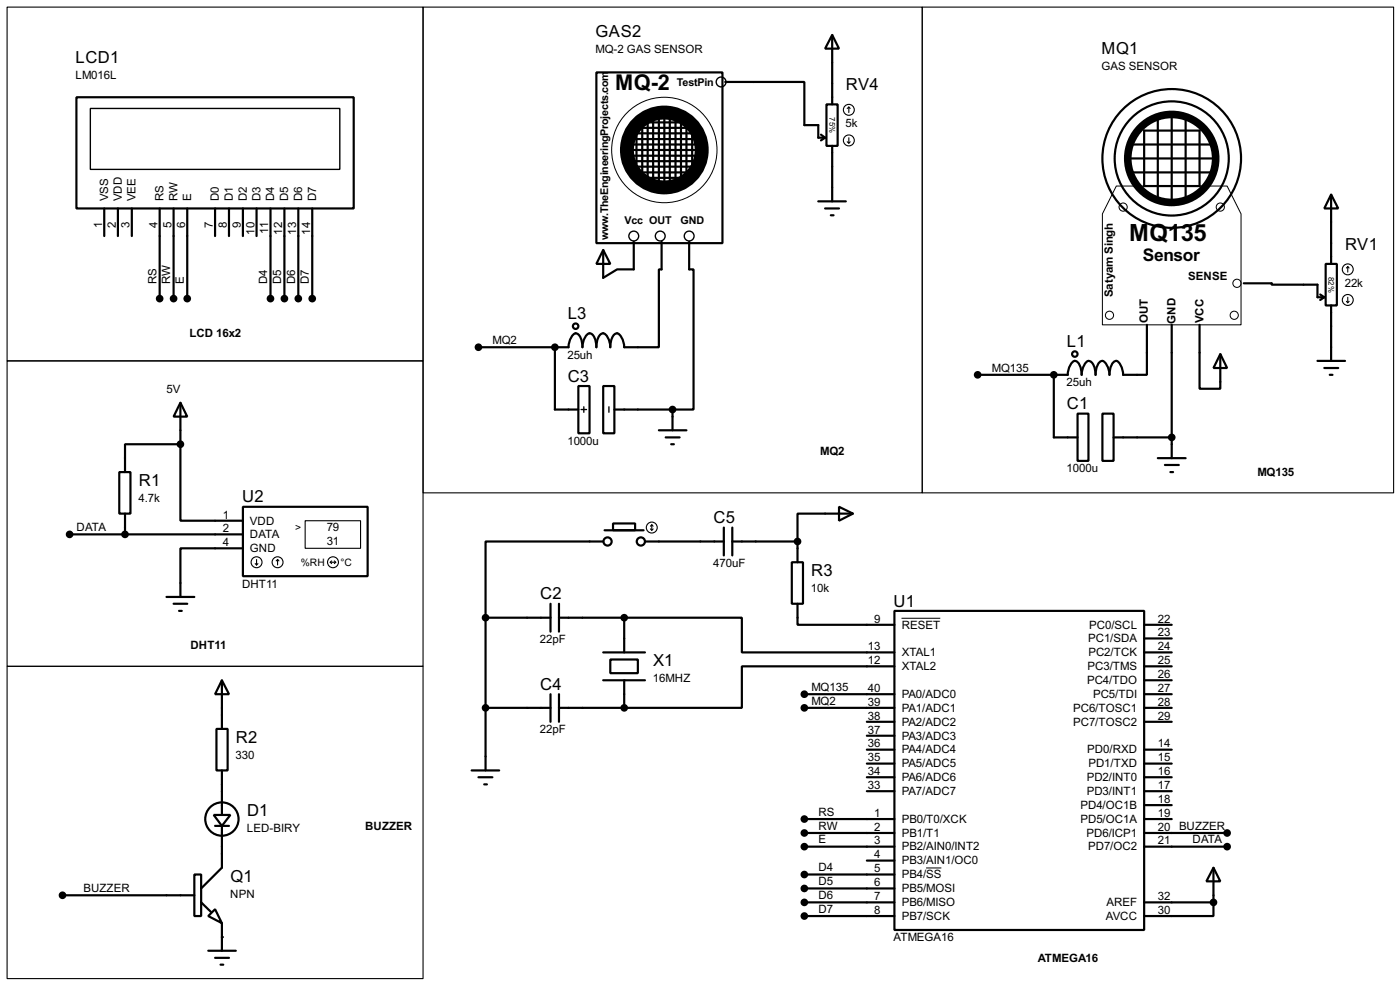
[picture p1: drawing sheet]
<svg xmlns="http://www.w3.org/2000/svg" width="256mm" height="180mm" viewBox="0 0 256 180" stroke-linecap="round" stroke-linejoin="round" font-family="sans-serif">
<g fill="none" stroke="#000" stroke-width=".4">
<path d="M14 17.8h50.8v20.4h-50.8zM109.3 13.3h23.1v31.2h-23.1zM132.9 15h14.5v7.9h2.5v2.3h1.3M151.4 19.1h2.1v7.6h-2.1zM152.5 6.4l1.2 2.5h-2.5zM152.5 6.4v12.7M19.1 38.2v5M21.6 38.2v5M24.2 38.2v5M29.3 38.2v16.5M31.8 38.2v16.5M34.3 38.2v16.5"/>
<path d="M39.4 38.2v5M42 38.2v5M44.5 38.2v5M47 38.2v5M49.6 38.2v16.5M52.1 38.2v16.5M54.7 38.2v16.5M57.2 38.2v16.5M115.1 25.5h12.2M115.6 26.5h12.5M115.6 27.5h12.7M115.6 28.5h12.5"/>
<path d="M115.9 24.4h11.4M115.9 23.4h10.4M115.9 29.5h11.7M116.4 30.5h11.4M116.6 24.2v5.8M116.9 31.6h9.6M117.4 22.4h8.1M117.7 22.7v9.4M117.7 32.6h7.6M118.7 22.2v10.6M119.7 21.4v11.9M120.7 21.4v12.2"/>
<path d="M121.7 21.4v12.2M122.7 21.4v12.2M123.8 21.6v11.7M124.8 22.2v10.6M125.8 23.4v8.7M126.8 23.9v7.1M149.9 36.9h5.1M150.4 24.7l.8 .5M151.2 38.2h2.5M151.2 25.2l-.8 .5M152.2 39.4h.5M152.5 26.7v10.2"/>
<path d="M207.1 26.5h15.2M207.1 29h15.2M207.1 31.6h15.2M209.6 23.9h10.2v10.2h-10.2zM212.1 21.4v15.2M214.7 21.4v15.2M217.2 21.4v15.2M243.9 35.6l1.3 2.6h-2.6zM243.9 35.6v12.7M110.5 45.8l1.3 2.5h-2.5zM116.1 44.3v5h-3l-2.6 1.6v-5.1M121.2 44.3v5h-.5v14.3h-6.3a2.7 2.7 0 0 0-1.3-2.6 1.47 1.47 0 0 0-1.1 1.3l-.2 1.3a2.61 2.61 0 0 0-1.3-2.6 1.47 1.47 0 0 0-1.1 1.3l-.1 1.3a3.2 3.2 0 0 0-.9-2.5 .9 .9 0 0 0-1.3 .7l-.3 1.1-.1 .7a3.2 3.2 0 0 0-.9-2.5 .89 .89 0 0 0-1.2 .7l-.4 1.1v.7h-16.5"/>
<path d="M126.3 44.3v5h.8v25.7h-3.9M210.1 59.5v9.1h-4.3a2.75 2.75 0 0 0-1.3-2.5 1.5 1.5 0 0 0-1.1 1.3l-.1 1.2a2.76 2.76 0 0 0-1.3-2.5 1.5 1.5 0 0 0-1.1 1.3l-.2 1.2a3.2 3.2 0 0 0-.9-2.4l-.4-.1a2.75 2.75 0 0 0-1.2 2.5 3.3 3.3 0 0 0-.9-2.4 .9 .9 0 0 0-1.3 .7l-.3 1.1-.1 .6h-16.5M214.7 59.5v24.4M219.8 59.5v11.7h3.8v-6.4M227.9 51.9h5.1v.2h8.4v2.3h1.2M241.9 53.9l.7 .5M242.6 54.4l-.7 .5M242.9 48.3h2v7.6h-2zM243.9 55.9v10.2M33.1 73.7l1.2 2.6h-2.5zM33.1 73.7v7.6M101.7 63.6v11.4h4.3"/>
<path d="M106 70.7h2v8.6h-2zM110.5 70.7h2.1v8.6h-2.1zM112.6 75h10.6M120.7 78.8h5.1M123.2 75v3.8M193.1 68.6v11.5h4.3M197.4 75.7h2v8.7h-2zM202 75.7h2v8.7h-2zM223.6 64.8l1.2 2.6h-2.5zM241.4 66.1h5M242.6 67.4h2.6M243.6 68.6h.5"/>
<path d="M12.8 97.8h31.7M21.9 86.4h2v7.6h-2zM22.9 94v3.8M33.1 81.3v14h11.4M33.1 81.3h-10.2v5.1M44.5 92.8h22.9v12.7h-22.9zM110.5 99.1h-21.5v14M110.8 97.1h7.1M112.3 95.8h4.1v1.3h-4.1zM118.2 99.1h14.4M122 80.1h2.5M123 81.3h.5"/>
<path d="M132.6 96.6v5.1M134.2 99.1h11.9M134.2 96.6v5.1M146.1 99.1v3.8M153.7 92.8l2.6 1.2-2.6 1.3zM156.3 94h-10.2v5.1M204 80.1h10.7M212.1 83.9h5.1M213.4 85.1h2.6M214.4 86.4h.5M30.5 109.3h5.1M31.8 110.5h2.5"/>
<path d="M32.8 111.8h.5M44.5 100.4h-11.4v8.9M89 113.1v27.9M89 113.1h11.9M100.9 110.5v5.1M102.4 113.1h12M102.4 110.5v5.1M110.5 119.4h7.7M114.4 113.1h21.5v6.3h28M114.4 113.1v6.3M145.1 102.9h2v7.6h-2zM146.1 110.5v3.9h17.8"/>
<path d="M163.9 111.8h45.7v58.4h-45.7zM209.6 114.4h5.1M209.6 119.4h5.1M209.6 116.9h5.1M39.7 133.4h2v7.6h-2zM40.7 124.5l1.3 2.6h-2.6zM40.7 124.5v8.9M89 129.6h11.9M100.9 127.1v5M102.4 129.6h12M102.4 127.1v5M110.5 124.5h7.7"/>
<path d="M111.8 120.7h5.1v2.5h-5.1zM114.4 124.5v5.1M147.4 127.1h16.5M147.4 129.6h16.5M158.8 137.2h5.1M158.8 139.8h5.1M158.8 132.1h5.1M158.8 134.7h5.1M163.9 122h-28v7.6h-21.5M209.6 127.1h5.1M209.6 129.6h5.1M209.6 122h5.1"/>
<path d="M209.6 137.2h5.1M209.6 139.8h5.1M209.6 124.5h5.1M209.6 132.1h5.1M39.2 149.2h3l-1.5 2zM39.4 151.2h2.6M40.7 141v8.2M40.7 151.2v7.6l-3.8 3.8M86.4 141h5.1M87.7 142.3h2.5M88.7 143.6h.5M147.4 149.9h16.5"/>
<path d="M147.4 152.5h16.5M147.4 155h16.5M158.8 157.5h5.1M158.8 142.3h5.1M158.8 144.8h5.1M209.6 149.9h5.1M209.6 152.5h15.2M209.6 155h15.2M209.6 142.3h5.1M209.6 144.8h5.1M209.6 147.4h5.1M222.3 158.8l1.3 2.5h-2.6z"/>
<path d="M222.3 158.8v6.4M11.5 163.9h24.1M35.6 160.1h1.3v7.6h-1.3zM36.9 165.2l1.8 1.7M38.2 174h5M39.4 166.4l1.3 2.6-2.5-1.3zM39.4 175.3h2.6M40.4 176.6h.5M40.7 169v5M147.4 160.1h16.5M147.4 162.6h16.5M147.4 165.2h16.5"/>
<path d="M147.4 167.7h16.5M209.6 165.2h12.7M222.3 165.2v2.5h-12.7"/>
<circle cx="214.6" cy="29" r="12.7"/>
<circle cx="214.6" cy="29" r="10.5"/>
<circle cx="105.4" cy="59.7" r=".5"/>
<circle cx="196.9" cy="64.8" r=".5"/>
<circle cx="111.3" cy="99.1" r=".75"/>
<circle cx="117.4" cy="99.1" r=".75"/>
<circle cx="40.6" cy="149.9" r="3.1"/>
</g>
<g fill="#000">
<circle cx="101.7" cy="63.6" r=".2"/>
<circle cx="193.1" cy="68.6" r=".2"/>
<circle cx="40.7" cy="171.5" r=".2"/>
</g>
<g fill="none" stroke="#000" stroke-width=".18">
<path d="M204.5 34.1h20.3l2.6 5.1v20.3h-25.4v-20.3zM165.2 113.2h7.1M169.7 158.9h2.8"/>
<circle cx="121.7" cy="27.5" r="9.7"/>
<circle cx="205.7" cy="37.9" r=".75"/>
<circle cx="223.5" cy="37.9" r=".75"/>
<circle cx="203.2" cy="57.7" r=".75"/>
<circle cx="226.1" cy="57.7" r=".75"/>
<circle cx="226.6" cy="51.9" r=".75"/>
</g>
<g fill="#000" stroke="#000" stroke-width=".4">
<circle cx="29.2" cy="54.7" r=".5"/>
<circle cx="31.8" cy="54.7" r=".5"/>
<circle cx="34.3" cy="54.7" r=".5"/>
<circle cx="49.5" cy="54.7" r=".5"/>
<circle cx="52.1" cy="54.7" r=".5"/>
<circle cx="54.6" cy="54.7" r=".5"/>
<circle cx="57.2" cy="54.7" r=".5"/>
<circle cx="87.6" cy="63.6" r=".5"/>
<circle cx="101.6" cy="63.6" r=".5"/>
<circle cx="123.2" cy="75" r=".5"/>
<circle cx="179.1" cy="68.6" r=".5"/>
<circle cx="193" cy="68.6" r=".5"/>
<circle cx="12.7" cy="97.8" r=".5"/>
<circle cx="22.9" cy="97.8" r=".5"/>
<circle cx="33" cy="81.3" r=".5"/>
<circle cx="146.1" cy="99.1" r=".5"/>
<circle cx="214.6" cy="80.1" r=".5"/>
<circle cx="88.9" cy="113.1" r=".5"/>
<circle cx="114.3" cy="113.1" r=".5"/>
<circle cx="88.9" cy="129.6" r=".5"/>
<circle cx="114.3" cy="129.6" r=".5"/>
<circle cx="147.3" cy="127.1" r=".5"/>
<circle cx="147.3" cy="129.6" r=".5"/>
<circle cx="147.3" cy="152.5" r=".5"/>
<circle cx="147.3" cy="155" r=".5"/>
<circle cx="147.3" cy="149.9" r=".5"/>
<circle cx="224.8" cy="155" r=".5"/>
<circle cx="224.8" cy="152.5" r=".5"/>
<circle cx="11.4" cy="163.9" r=".5"/>
<circle cx="147.3" cy="167.7" r=".5"/>
<circle cx="147.3" cy="160.1" r=".5"/>
<circle cx="147.3" cy="165.2" r=".5"/>
<circle cx="147.3" cy="162.6" r=".5"/>
<circle cx="222.3" cy="165.2" r=".5"/>
</g>
<g fill="none" stroke="#000" stroke-width=".2">
<path d="M1.3 1.3h76.2v64.8h-76.2zM77.5 1.3h91.5v88.9h-91.5zM155.5 19.6v1M155.5 19.6l.3 .3M155.5 19.6l-.3 .3M169 1.3h86.3v88.9h-86.3zM155.2 26l.3 .2M155.5 25.2v1M155.8 26l-.3 .2M246.7 55.2l.2 .2M246.9 48.8v1M246.9 54.4v1"/>
<path d="M246.9 48.8l.3 .3M246.9 48.8l-.2 .3M247.2 55.2l-.3 .2M1.3 66.1h76.2v55.9h-76.2zM55.9 95.3h10.2v5.1h-10.2zM119.2 96.8l.2 .3M119.4 96.1v1M119.4 96.1l-.2 .2M119.4 96.1l.3 .2M119.7 96.8l-.3 .3M46.8 103.2l.2 .2M47 102.4v1"/>
<path d="M47.3 103.2l-.3 .2M50.9 102.4l-.3 .3M50.9 102.4l.2 .3M50.9 102.4v1M60.5 102.9h1M60.5 102.9l.3 .3M60.8 102.7l-.3 .2M61.3 102.7l.2 .2M61.5 102.9l-.2 .3M1.3 122h76.2v57.1h-76.2z"/>
<circle cx="155.5" cy="25.7" r="1"/>
<circle cx="155.5" cy="20.1" r="1"/>
<circle cx="246.9" cy="49.3" r="1"/>
<circle cx="246.9" cy="54.9" r="1"/>
<circle cx="119.4" cy="96.6" r="1"/>
<circle cx="47" cy="102.9" r="1"/>
<circle cx="50.8" cy="102.9" r="1"/>
<circle cx="61" cy="102.9" r="1"/>
</g>
<circle cx="214.6" cy="29" r="8.1" fill="none" stroke="#000" stroke-width="1.4"/>
<g fill="none" stroke="#000" stroke-width=".25">
<path d="M16.6 19.9h45.7v11.1h-45.7zM106.5 75h1M107 74.5v1M111.6 74.5v1"/>
<circle cx="132.1" cy="15" r=".9"/>
<circle cx="116.1" cy="43.2" r=".9"/>
<circle cx="120.9" cy="43.2" r=".9"/>
<circle cx="126.2" cy="43.2" r=".9"/>
</g>
<circle cx="121.7" cy="27.5" r="6.9" fill="none" stroke="#000" stroke-width="2.6"/>
<text font-size="4.9" x="206.9" y="44.1">MQ135</text>
<text font-size="4.5" x="112.7" y="16.6">MQ-2</text>
<text font-size="3.6" x="209.4" y="47.8">Sensor</text>
<g font-size="3.4">
<text x="13.9" y="11.5">LCD1</text>
<text x="109.1" y="6.7">GAS2</text>
<text x="201.8" y="9.9">MQ1</text>
<text x="155" y="16.6">RV4</text>
<text x="246.4" y="45.8">RV1</text>
<text x="104" y="58.4">L3</text>
<text x="195.5" y="63.5">L1</text>
<text x="104" y="69.8">C3</text>
<text x="195.5" y="74.9">C1</text>
<text x="25.5" y="88.9">R1</text>
<text x="44.4" y="92">U2</text>
<text x="130.7" y="95.8">C5</text>
<text x="148.6" y="105.5">R3</text>
<text x="99" y="109.7">C2</text>
<text x="163.7" y="111">U1</text>
<text x="119.7" y="122">X1</text>
<text x="99" y="126.3">C4</text>
<text x="43.2" y="136">R2</text>
<text x="45.3" y="149.4">D1</text>
<text x="42.2" y="161.4">Q1</text>
</g>
<g font-size="2.4">
<text x="109.1" y="9.7">MQ-2 GAS SENSOR</text>
<text x="13.8" y="14.5">LM016L</text>
<text x="201.8" y="12.9">GAS SENSOR</text>
<text x="154.9" y="23.3">5k</text>
<text x="18.7" y="41.8" transform="rotate(-90 18.7 41.8)">1</text>
<text x="19.8" y="36.8" transform="rotate(-90 19.8 36.8)">VSS</text>
<text x="21.2" y="41.8" transform="rotate(-90 21.2 41.8)">2</text>
<text x="22.3" y="36.8" transform="rotate(-90 22.3 36.8)">VDD</text>
<text x="23.8" y="41.8" transform="rotate(-90 23.8 41.8)">3</text>
<text x="24.9" y="36.8" transform="rotate(-90 24.9 36.8)">VEE</text>
<text x="28.9" y="41.8" transform="rotate(-90 28.9 41.8)">4</text>
<text x="30" y="36.8" transform="rotate(-90 30 36.8)">RS</text>
<text x="31.4" y="41.8" transform="rotate(-90 31.4 41.8)">5</text>
<text x="32.5" y="36.8" transform="rotate(-90 32.5 36.8)">RW</text>
<text x="33.9" y="41.8" transform="rotate(-90 33.9 41.8)">6</text>
<text x="35" y="36.8" transform="rotate(-90 35 36.8)">E</text>
<text x="39" y="41.8" transform="rotate(-90 39 41.8)">7</text>
<text x="40.1" y="36.8" transform="rotate(-90 40.1 36.8)">D0</text>
<text x="41.6" y="41.8" transform="rotate(-90 41.6 41.8)">8</text>
<text x="42.7" y="36.8" transform="rotate(-90 42.7 36.8)">D1</text>
<text x="44.1" y="41.8" transform="rotate(-90 44.1 41.8)">9</text>
<text x="45.2" y="36.8" transform="rotate(-90 45.2 36.8)">D2</text>
<text x="47.7" y="36.8" transform="rotate(-90 47.7 36.8)">D3</text>
<text x="50.3" y="36.8" transform="rotate(-90 50.3 36.8)">D4</text>
<text x="52.8" y="36.8" transform="rotate(-90 52.8 36.8)">D5</text>
<text x="55.4" y="36.8" transform="rotate(-90 55.4 36.8)">D6</text>
<text x="57.9" y="36.8" transform="rotate(-90 57.9 36.8)">D7</text>
<text x="46.6" y="43" transform="rotate(-90 46.6 43)">10</text>
<text x="49.2" y="42.8" transform="rotate(-90 49.2 42.8)">11</text>
<text x="51.7" y="43" transform="rotate(-90 51.7 43)">12</text>
<text x="54.3" y="42.9" transform="rotate(-90 54.3 42.9)">13</text>
<text x="56.8" y="43" transform="rotate(-90 56.8 43)">14</text>
<text x="28.7" y="52.1" transform="rotate(-90 28.7 52.1)">RS</text>
<text x="31.2" y="52.1" transform="rotate(-90 31.2 52.1)">RW</text>
<text x="33.7" y="52.1" transform="rotate(-90 33.7 52.1)">E</text>
<text x="48.9" y="52.1" transform="rotate(-90 48.9 52.1)">D4</text>
<text x="51.5" y="52.1" transform="rotate(-90 51.5 52.1)">D5</text>
<text x="54.1" y="52.1" transform="rotate(-90 54.1 52.1)">D6</text>
<text x="56.6" y="52.1" transform="rotate(-90 56.6 52.1)">D7</text>
<text x="217.7" y="51.2">SENSE</text>
<text x="246.4" y="52.6">22k</text>
<text x="203.9" y="54.4" transform="rotate(-90 203.9 54.4)">Satyam Singh</text>
<text x="210.3" y="59.2" transform="rotate(-90 210.3 59.2)">OUT</text>
<text x="215.4" y="59.3" transform="rotate(-90 215.4 59.3)">GND</text>
<text x="220.5" y="59.2" transform="rotate(-90 220.5 59.2)">VCC</text>
<text x="34.7" y="61.7">LCD 16x2</text>
<text x="90.2" y="63">MQ2</text>
<text x="104" y="65.6">25uh</text>
<text x="30.5" y="71.9">5V</text>
<text x="181.7" y="68">MQ135</text>
<text x="195.4" y="70.7">25uh</text>
<text x="104" y="81.4">1000u</text>
<text x="150.2" y="83.3">MQ2</text>
<text x="195.4" y="86.4">1000u</text>
<text x="230.3" y="87.1">MQ135</text>
<text x="25.4" y="91.9">4.7k</text>
<text x="40.8" y="94.9">1</text>
<text x="14" y="97.2">DATA</text>
<text x="40.8" y="97.4">2</text>
<text x="40.8" y="100">4</text>
<text x="45.8" y="98.5">DATA</text>
<text x="45.8" y="96">VDD</text>
<text x="45.8" y="101.1">GND</text>
<text x="59.9" y="97.3">79</text>
<text x="59.9" y="99.8">31</text>
<text x="44.3" y="107.6">DHT11</text>
<text x="130.7" y="103.8">470uF</text>
<text x="148.6" y="108.4">10k</text>
<text x="160.2" y="114">9</text>
<text x="212.1" y="114">22</text>
<text x="34.9" y="118.9">DHT11</text>
<text x="98.9" y="117.7">22pF</text>
<text x="159" y="119">13</text>
<text x="165.2" y="115.1">RESET</text>
<text x="199.3" y="117.6">PC1/SDA</text>
<text x="199.5" y="115.1">PC0/SCL</text>
<text x="212.1" y="116.5">23</text>
<text x="212.1" y="119">24</text>
<text x="119.6" y="124.9">16MHZ</text>
<text x="159" y="121.6">12</text>
<text x="165.2" y="122.7">XTAL2</text>
<text x="165.2" y="120.1">XTAL1</text>
<text x="199.1" y="125.2">PC4/TDO</text>
<text x="199.2" y="122.7">PC3/TMS</text>
<text x="199.4" y="120.1">PC2/TCK</text>
<text x="212.1" y="121.6">25</text>
<text x="212.1" y="124.1">26</text>
<text x="148.6" y="126.5">MQ135</text>
<text x="148.6" y="129">MQ2</text>
<text x="159" y="131.7">38</text>
<text x="159" y="129.2">39</text>
<text x="159" y="126.7">40</text>
<text x="165.2" y="130.3">PA1/ADC1</text>
<text x="165.2" y="127.8">PA0/ADC0</text>
<text x="196.6" y="130.3">PC6/TOSC1</text>
<text x="200.2" y="127.8">PC5/TDI</text>
<text x="212.1" y="126.7">27</text>
<text x="212.1" y="129.2">28</text>
<text x="212.1" y="131.7">29</text>
<text x="98.9" y="134.2">22pF</text>
<text x="159" y="136.8">36</text>
<text x="159" y="134.3">37</text>
<text x="165.2" y="137.9">PA4/ADC4</text>
<text x="165.2" y="135.4">PA3/ADC3</text>
<text x="165.2" y="132.8">PA2/ADC2</text>
<text x="196.6" y="132.8">PC7/TOSC2</text>
<text x="199.2" y="137.9">PD0/RXD</text>
<text x="212.1" y="136.8">14</text>
<text x="43.2" y="138.9">330</text>
<text x="159" y="141.9">34</text>
<text x="159" y="139.4">35</text>
<text x="165.2" y="143">PA6/ADC6</text>
<text x="165.2" y="140.5">PA5/ADC5</text>
<text x="199.1" y="143">PD2/INT0</text>
<text x="199.4" y="140.5">PD1/TXD</text>
<text x="212.1" y="139.4">15</text>
<text x="212.1" y="141.9">16</text>
<text x="149.9" y="149.3">RS</text>
<text x="159" y="144.4">33</text>
<text x="160.2" y="149.5">1</text>
<text x="165.2" y="145.5">PA7/ADC7</text>
<text x="197.9" y="148.1">PD4/OC1B</text>
<text x="199.1" y="145.5">PD3/INT1</text>
<text x="212.1" y="144.4">17</text>
<text x="212.1" y="147">18</text>
<text x="212.1" y="149.5">19</text>
<text x="45.2" y="152.4">LED-BIRY</text>
<text x="66.9" y="151.9">BUZZER</text>
<text x="149.9" y="151.9">RW</text>
<text x="149.9" y="154.4">E</text>
<text x="160.2" y="152.1">2</text>
<text x="160.2" y="154.6">3</text>
<text x="165.2" y="150.6">PB0/T0/XCK</text>
<text x="165.2" y="153.2">PB1/T1</text>
<text x="165.2" y="155.7">PB2/AIN0/INT2</text>
<text x="197.9" y="150.6">PD5/OC1A</text>
<text x="199" y="153.2">PD6/ICP1</text>
<text x="199.3" y="155.7">PD7/OC2</text>
<text x="212.1" y="152.1">20 BUZZER</text>
<text x="212.1" y="154.6">21</text>
<text x="218.5" y="154.4">DATA</text>
<text x="149.9" y="159.5">D4</text>
<text x="160.2" y="157.1">4</text>
<text x="160.2" y="159.7">5</text>
<text x="165.2" y="158.2">PB3/AIN1/OC0</text>
<text x="165.2" y="160.8">PB4/SS</text>
<text x="15.3" y="163.3">BUZZER</text>
<text x="42.2" y="164.3">NPN</text>
<text x="149.9" y="162">D5</text>
<text x="149.9" y="164.6">D6</text>
<text x="149.9" y="167.1">D7</text>
<text x="160.2" y="162.2">6</text>
<text x="160.2" y="164.8">7</text>
<text x="160.2" y="167.3">8</text>
<text x="165.2" y="163.3">PB5/MOSI</text>
<text x="165.2" y="165.9">PB6/MISO</text>
<text x="202.7" y="165.9">AREF</text>
<text x="212.1" y="164.8">32</text>
<text x="212.1" y="167.3">30</text>
<text x="163.7" y="172.3">ATMEGA16</text>
<text x="165.2" y="168.4">PB7/SCK</text>
<text x="202.6" y="168.4">AVCC</text>
<text x="190.1" y="176">ATMEGA16</text>
</g>
<g font-size="2.2">
<text x="124" y="15.7">TestPin</text>
<text x="111.4" y="39.6" transform="rotate(-90 111.4 39.6)">.TheEngineeringProjects.com</text>
<text x="114.4" y="41.1">Vcc OUT</text>
<text x="124.7" y="41.1">GND</text>
<text x="111.4" y="43.9" transform="rotate(-90 111.4 43.9)">w</text>
</g>
<g font-size="2.1">
<text x="54.1" y="97.2">&gt;</text>
<text x="55.1" y="103.5">%RH</text>
<text x="62.4" y="103.5">°C</text>
</g>
<g font-size="1.6">
<text x="152" y="21.5" transform="rotate(90 152 21.5)">75%</text>
<text x="243.4" y="50.7" transform="rotate(90 243.4 50.7)">82%</text>
</g>
</svg>
